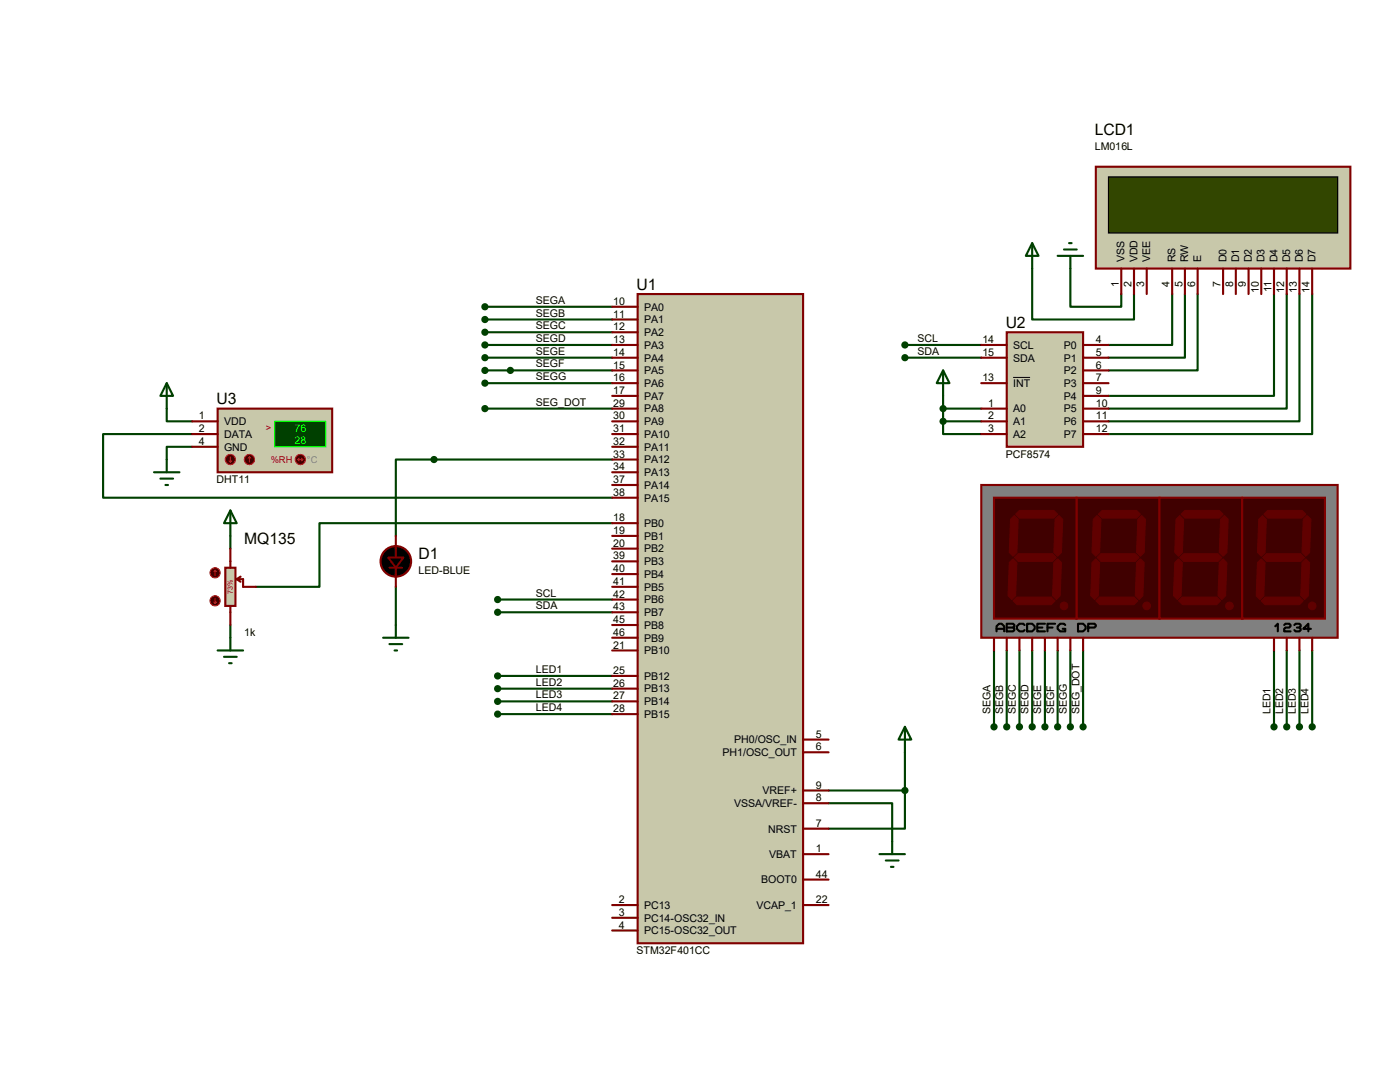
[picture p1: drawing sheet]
<svg xmlns="http://www.w3.org/2000/svg" width="279mm" height="216mm" viewBox="0 0 279 216" stroke-linecap="round" stroke-linejoin="round" font-family="sans-serif">
<g fill="none" stroke="#004000" stroke-width=".42">
<path d="M206 53.6v10.2h20.3v-5.1M213.6 53.6v7.6h10.2v-2.5M233.9 58.7v10.1h-12.7M236.5 58.7v12.7h-15.3M239 58.7v15.2h-17.8M254.3 58.7v20.3h-33.1M256.8 58.7v22.8h-35.6M259.3 58.7v25.4h-38.1M261.9 58.7v27.9h-40.7M96.8 68.8h25.4M96.8 71.4h25.4M96.8 61.2h25.4"/>
<path d="M96.8 63.8h25.4M96.8 66.3h25.4M96.8 76.5h25.4M96.8 73.9h25.4M180.6 68.8h15.2M180.6 71.4h15.2M188.2 79v5.1M33.3 81.5v2.6h5.1M38.4 86.6h-17.8v12.7h101.6M38.4 89.2h-5.1v2.5M96.8 81.5h25.4M122.2 91.7h-43.2v15.2"/>
<path d="M188.2 84.1v2.5h7.6M188.2 84.1h7.6M188.2 81.5h7.6M46 106.9v2.6M79 117.1v7.6M99.3 119.6h22.9M122.2 104.4h-58.4v12.7h-12.7M46 124.7v2.6M99.3 122.2h22.9M99.3 134.9h22.9M99.3 137.4h22.9M99.3 140h22.9"/>
<path d="M198.4 129.8v15.2M200.9 129.8v15.2M203.5 129.8v15.2M206 129.8v15.2M208.5 129.8v15.2M211.1 129.8v15.2M213.6 129.8v15.2M216.2 129.8v15.2M254.3 129.8v15.2M256.8 129.8v15.2M259.3 129.8v15.2M261.9 129.8v15.2"/>
<path d="M99.3 142.5h22.9M165.4 157.7h15.2M180.6 145l1.3 2.6h-2.6zM180.6 157.7v7.7h-15.2M180.6 145v12.7M165.4 160.3h12.7v10.1M175.5 170.4h5.1M176.8 171.7h2.5M177.8 173h.5"/>
</g>
<path d="M218.7 33.3h50.8v20.3h-50.8z" fill="#c8c8aa" stroke="#800000" stroke-width=".42"/>
<path d="M221.2 35.3h45.8v11.2h-45.8z" fill="#324600" stroke="#000" stroke-width=".25"/>
<g fill="none" stroke="#800000" stroke-width=".42">
<path d="M223.8 53.6v5.1M226.3 53.6v5.1M228.9 53.6v5.1M233.9 53.6v5.1M236.5 53.6v5.1M239 53.6v5.1M244.1 53.6v5.1M246.6 53.6v5.1M249.2 53.6v5.1M251.7 53.6v5.1M254.3 53.6v5.1M256.8 53.6v5.1"/>
<path d="M259.3 53.6v5.1M261.9 53.6v5.1"/>
</g>
<path d="M200.9 66.3h15.3v22.9h-15.3z" fill="#c8c8aa" stroke="#800000" stroke-width=".42"/>
<g fill="none" stroke="#800000" stroke-width=".42">
<path d="M195.8 68.8h5.1M195.8 71.4h5.1M195.8 76.5h5.1M216.2 68.8h5M216.2 71.4h5M216.2 76.5h5M216.2 73.9h5M216.2 79h5M195.8 81.5h5.1M195.8 84.1h5.1M195.8 86.6h5.1M216.2 81.5h5"/>
<path d="M216.2 84.1h5M216.2 86.6h5"/>
</g>
<path d="M202.2 75.3h3.4" fill="none" stroke="#000" stroke-width=".2"/>
<path d="M206 48.5l1.3 2.6h-2.6zM206 48.5v5.1M211.1 51.1h5.1M212.3 49.8h2.6M213.4 48.5h.5M213.6 51.1v2.5M188.2 73.9l1.3 2.6h-2.6zM188.2 73.9v5.1" fill="none" stroke="#004000" stroke-width=".42"/>
<g fill="#004000" stroke="#004000" stroke-width=".42">
<circle cx="188.2" cy="84.1" r=".51"/>
<circle cx="188.2" cy="81.5" r=".51"/>
<circle cx="180.6" cy="157.7" r=".51"/>
</g>
<path d="M127.3 58.7h33v129.5h-33z" fill="#c8c8aa" stroke="#800000" stroke-width=".42"/>
<g fill="none" stroke="#800000" stroke-width=".42">
<path d="M122.2 61.2h5.1M122.2 66.3h5.1M122.2 63.8h5.1M122.2 68.8h5.1M122.2 71.4h5.1M122.2 73.9h5.1M122.2 76.5h5.1M122.2 79h5.1M122.2 81.5h5.1M122.2 84.1h5.1M122.2 86.6h5.1M122.2 89.2h5.1"/>
<path d="M122.2 91.7h5.1M122.2 94.2h5.1M122.2 96.8h5.1M122.2 99.3h5.1M122.2 104.4h5.1M122.2 106.9h5.1M122.2 109.5h5.1M122.2 112h5.1M122.2 114.6h5.1M122.2 117.1h5.1M122.2 119.6h5.1M122.2 124.7h5.1"/>
<path d="M122.2 127.3h5.1M122.2 129.8h5.1M122.2 122.2h5.1M122.2 134.9h5.1M122.2 137.4h5.1M122.2 140h5.1M122.2 142.5h5.1M160.3 157.7h5.1M160.3 150.1h5.1M160.3 147.6h5.1M160.3 175.5h5.1M160.3 165.4h5.1"/>
<path d="M160.3 170.4h5.1M160.3 160.3h5.1M122.2 180.6h5.1M122.2 183.1h5.1M122.2 185.7h5.1M160.3 180.6h5.1"/>
</g>
<path d="M43.4 81.5h22.9v12.7h-22.9z" fill="#c8c8aa" stroke="#800000" stroke-width=".42"/>
<path d="M54.9 84.1h10.1v5.1h-10.1z" fill="#004000" stroke="#0f0" stroke-width=".21"/>
<path d="M38.4 86.6h5M38.4 84.1h5M38.4 89.2h5" fill="none" stroke="#800000" stroke-width=".42"/>
<circle cx="49.8" cy="91.7" r="1.02" fill="#400000" stroke="#f00" stroke-width=".21"/>
<path d="M49.8 91.2l-.3 .2M49.8 91.2l.2 .2M49.8 91.2v1" fill="none" stroke="#f00" stroke-width=".21"/>
<circle cx="46" cy="91.7" r="1.02" fill="#400000" stroke="#f00" stroke-width=".21"/>
<path d="M45.7 91.9l.3 .3M46 91.2v1M46.2 91.9l-.2 .3" fill="none" stroke="#f00" stroke-width=".21"/>
<circle cx="59.9" cy="91.7" r="1.02" fill="#400000" stroke="#f00" stroke-width=".21"/>
<path d="M59.4 91.7h1.1M59.4 91.7l.3 .2M59.7 91.4l-.3 .3M60.2 91.4l.3 .3M60.5 91.7l-.3 .2" fill="none" stroke="#f00" stroke-width=".21"/>
<path d="M33.3 76.5l1.2 2.5h-2.5zM33.3 76.5v5M30.7 94.2h5.1M32 95.5h2.5M33 96.8h.5M33.3 91.7v2.5M76.5 127.3h5M77.7 128.5h2.6M78.7 129.8h.5M79 124.7v2.6" fill="none" stroke="#004000" stroke-width=".42"/>
<circle cx="79" cy="112" r="3" fill="#000" stroke="#800000" stroke-width=".42"/>
<path d="M77.7 113.3h2.6" fill="none" stroke="#800000" stroke-width=".38"/>
<path d="M79 106.9v4.4M79 113.3v3.8" fill="none" stroke="#800000" stroke-width=".42"/>
<path d="M77.5 111.3h3l-1.5 2z" fill="#000" stroke="#800000" stroke-width=".38"/>
<g fill="#004000" stroke="#004000" stroke-width=".42">
<circle cx="99.3" cy="119.6" r=".51"/>
<circle cx="99.3" cy="122.2" r=".51"/>
<circle cx="180.6" cy="68.8" r=".51"/>
<circle cx="180.6" cy="71.4" r=".51"/>
</g>
<path d="M45 113.3h2v7.6h-2z" fill="#c8c8aa" stroke="#800000" stroke-width=".42"/>
<path d="M46 109.5v3.8M47.2 115.6l.8 .5M47.2 115.6h1.3v1.5h2.6M48 115.1l-.8 .5M46 120.9v3.8" fill="none" stroke="#800000" stroke-width=".42"/>
<circle cx="42.9" cy="114.3" r="1.02" fill="#400000" stroke="#f00" stroke-width=".21"/>
<path d="M42.9 113.8l-.2 .2M42.9 113.8l.3 .2M42.9 113.8v1" fill="none" stroke="#f00" stroke-width=".21"/>
<circle cx="42.9" cy="119.9" r="1.02" fill="#400000" stroke="#f00" stroke-width=".21"/>
<path d="M42.9 119.4v1M42.7 120.1l.2 .3M43.2 120.1l-.3 .3" fill="none" stroke="#f00" stroke-width=".21"/>
<path d="M46 101.9l1.2 2.5h-2.5zM46 101.9v5M43.4 129.8h5.1M44.7 131.1h2.5M45.7 132.3h.5M46 127.3v2.5" fill="none" stroke="#004000" stroke-width=".42"/>
<path d="M195.8 96.8h71.2v30.5h-71.2z" fill="#808080" stroke="#800000" stroke-width=".42"/>
<path d="M198.4 99.3h16.5v24.1h-16.5z" fill="#400000" stroke="#800000" stroke-width=".42"/>
<g fill="#600000" stroke="#600000" stroke-width=".2">
<path d="M202.7 102.6l.8-.7h6.8l.8 .7-.8 .8h-6.8z"/>
<path d="M211.3 102.9l.8 .7-.3 6.6-.7 .8-.8-.8 .3-6.6z"/>
<path d="M202.4 111.3l.8-.8h6.9l.7 .8-.7 .7h-6.9z"/>
<path d="M201.7 103.6l.7-.7 .8 .7-.3 6.6-.7 .8-.8-.8z"/>
<path d="M210.3 112.3l.8-.8 .7 .8-.2 6.6-.8 .7-.7-.7z"/>
<path d="M202.2 119.9l.7-.8h6.9l.8 .8-.8 .7h-6.9z"/>
<path d="M202.2 111.5l.7 .8-.2 6.6-.8 .7-.7-.7 .2-6.6z"/>
</g>
<path d="M214.9 99.3h16.5v24.1h-16.5z" fill="#400000" stroke="#800000" stroke-width=".42"/>
<g fill="#600000" stroke="#600000" stroke-width=".2">
<path d="M219.2 102.6l.8-.7h6.8l.8 .7-.8 .8h-6.8z"/>
<path d="M227.1 103.6l.7-.7 .8 .7-.3 6.6-.7 .8-.8-.8z"/>
<path d="M218.9 111.3l.8-.8h6.9l.7 .8-.7 .7h-6.9z"/>
<path d="M218.2 103.6l.7-.7 .8 .7-.2 6.6-.8 .8-.8-.8z"/>
<path d="M227.6 111.5l.7 .8-.2 6.6-.8 .7-.7-.7 .2-6.6z"/>
<path d="M218.7 119.9l.8-.8h6.8l.8 .8-.8 .7h-6.8z"/>
<path d="M217.9 112.3l.8-.8 .8 .8-.3 6.6-.8 .7-.7-.7z"/>
<circle cx="212.3" cy="120.9" r=".76"/>
<circle cx="228.9" cy="120.9" r=".76"/>
</g>
<path d="M231.4 99.3h16.5v24.1h-16.5z" fill="#400000" stroke="#800000" stroke-width=".42"/>
<g fill="#600000" stroke="#600000" stroke-width=".2">
<path d="M235.7 102.6l.8-.7h6.8l.8 .7-.8 .8h-6.8z"/>
<path d="M244.3 102.9l.8 .7-.2 6.6-.8 .8-.8-.8 .3-6.6z"/>
<path d="M235.5 111.3l.7-.8h6.9l.7 .8-.7 .7h-6.9z"/>
<path d="M234.7 103.6l.8-.7 .7 .7-.2 6.6-.8 .8-.8-.8z"/>
<path d="M243.3 112.3l.8-.8 .8 .8-.3 6.6-.8 .7-.7-.7z"/>
<path d="M236 119.1h6.8l.8 .8-.8 .7h-6.8l-.8-.7z"/>
<path d="M234.4 112.3l.8-.8 .8 .8-.3 6.6-.8 .7-.7-.7z"/>
<circle cx="245.4" cy="120.9" r=".76"/>
</g>
<path d="M247.9 99.3h16.5v24.1h-16.5z" fill="#400000" stroke="#800000" stroke-width=".42"/>
<g fill="#600000" stroke="#600000" stroke-width=".2">
<path d="M253 101.9h6.8l.8 .7-.8 .8h-6.8l-.8-.8z"/>
<path d="M260.1 103.6l.8-.7 .7 .7-.2 6.6-.8 .8-.8-.8z"/>
<path d="M252 111.3l.7-.8h6.9l.7 .8-.7 .7h-6.9z"/>
<path d="M251.2 103.6l.8-.7 .7 .7-.2 6.6-.8 .8-.7-.8z"/>
<path d="M259.8 112.3l.8-.8 .8 .8-.3 6.6-.8 .7-.7-.7z"/>
<path d="M251.7 119.9l.8-.8h6.8l.8 .8-.8 .7h-6.8z"/>
<path d="M251 112.3l.7-.8 .8 .8-.3 6.6-.7 .7-.8-.7z"/>
<circle cx="261.9" cy="120.9" r=".76"/>
</g>
<g fill="none" stroke="#000" stroke-width=".42">
<path d="M198.9 126v-1l.5-.5h.5l.5 .5v1M198.9 125.5h1.5M200.9 125.2h1.3M200.9 124.5h1.3l.2 .2v.3l-.2 .2 .2 .3v.2l-.2 .3h-1.3zM204.5 124.7l-.3-.2h-.7l-.6 .5v.5l.6 .5h.7l.3-.3M205 124.5h1l.5 .5v.5l-.5 .5h-1zM207 125.2h1M208.5 124.5h-1.5v1.5h1.5M209 125.2h1.1M210.6 124.5h-1.6v1.5M212.6 124.7l-.3-.2h-.7l-.5 .5v.5l.5 .5h1v-.5h-.5M215.1 124.5h1.1l.5 .5v.5l-.5 .5h-1.1z"/>
<path d="M217.2 125.2h1.2l.3-.2v-.3l-.3-.2h-1.2v1.5M254.5 125l.5-.5v1.5M256.3 124.7l.2-.2h.8l.3 .2v.3l-.3 .2h-.8l-.2 .3v.5h1.3M258.3 124.7l.3-.2h.7l.3 .2v.3l-.3 .2 .3 .3v.2l-.3 .3h-.7l-.3-.3M258.8 125.2h.5M261.6 125.5h-1.5l1-1v1.5"/>
</g>
<path d="M198.4 127.3v2.5M200.9 127.3v2.5M203.5 127.3v2.5M206 127.3v2.5M208.5 127.3v2.5M211.1 127.3v2.5M213.6 127.3v2.5M216.2 127.3v2.5M254.3 127.3v2.5M256.8 127.3v2.5M259.3 127.3v2.5M261.9 127.3v2.5" fill="none" stroke="#800000" stroke-width=".42"/>
<g fill="#004000" stroke="#004000" stroke-width=".42">
<circle cx="198.4" cy="145" r=".51"/>
<circle cx="200.9" cy="145" r=".51"/>
<circle cx="203.5" cy="145" r=".51"/>
<circle cx="206" cy="145" r=".51"/>
<circle cx="208.5" cy="145" r=".51"/>
<circle cx="211.1" cy="145" r=".51"/>
<circle cx="213.6" cy="145" r=".51"/>
<circle cx="216.2" cy="145" r=".51"/>
<circle cx="254.3" cy="145" r=".51"/>
<circle cx="256.8" cy="145" r=".51"/>
<circle cx="259.3" cy="145" r=".51"/>
<circle cx="261.9" cy="145" r=".51"/>
<circle cx="96.8" cy="61.2" r=".51"/>
<circle cx="96.8" cy="63.8" r=".51"/>
<circle cx="96.8" cy="66.3" r=".51"/>
<circle cx="96.8" cy="68.8" r=".51"/>
<circle cx="96.8" cy="71.4" r=".51"/>
<circle cx="96.8" cy="73.9" r=".51"/>
<circle cx="96.8" cy="76.5" r=".51"/>
<circle cx="99.3" cy="134.9" r=".51"/>
<circle cx="99.3" cy="137.4" r=".51"/>
<circle cx="99.3" cy="140" r=".51"/>
<circle cx="99.3" cy="142.5" r=".51"/>
<circle cx="96.8" cy="81.5" r=".51"/>
<circle cx="86.6" cy="91.7" r=".51"/>
<circle cx="101.9" cy="73.9" r=".51"/>
</g>
<g font-size="3.1">
<text x="218.5" y="27">LCD1</text>
<text x="127" y="57.8">U1</text>
<text x="200.7" y="65.4">U2</text>
<text x="43.2" y="80.6">U3</text>
<text x="48.7" y="108.6">MQ135</text>
<text x="83.5" y="111.6">D1</text>
</g>
<g font-size="2.1">
<text x="218.5" y="29.9">LM016L</text>
<text x="224.5" y="52.3" transform="rotate(-90 224.5 52.3)">VSS</text>
<text x="227" y="52.3" transform="rotate(-90 227 52.3)">VDD</text>
<text x="229.5" y="52.3" transform="rotate(-90 229.5 52.3)">VEE</text>
<text x="234.6" y="52.3" transform="rotate(-90 234.6 52.3)">RS</text>
<text x="237.2" y="52.3" transform="rotate(-90 237.2 52.3)">RW</text>
<text x="239.7" y="52.3" transform="rotate(-90 239.7 52.3)">E</text>
<text x="244.8" y="52.3" transform="rotate(-90 244.8 52.3)">D0</text>
<text x="247.3" y="52.3" transform="rotate(-90 247.3 52.3)">D1</text>
<text x="249.9" y="52.3" transform="rotate(-90 249.9 52.3)">D2</text>
<text x="252.4" y="52.3" transform="rotate(-90 252.4 52.3)">D3</text>
<text x="254.9" y="52.3" transform="rotate(-90 254.9 52.3)">D4</text>
<text x="257.5" y="52.3" transform="rotate(-90 257.5 52.3)">D5</text>
<text x="260" y="52.3" transform="rotate(-90 260 52.3)">D6</text>
<text x="262.6" y="52.3" transform="rotate(-90 262.6 52.3)">D7</text>
<text x="223.3" y="57.3" transform="rotate(-90 223.3 57.3)">1</text>
<text x="225.8" y="57.3" transform="rotate(-90 225.8 57.3)">2</text>
<text x="228.3" y="57.3" transform="rotate(-90 228.3 57.3)">3</text>
<text x="233.4" y="57.3" transform="rotate(-90 233.4 57.3)">4</text>
<text x="236" y="57.3" transform="rotate(-90 236 57.3)">5</text>
<text x="238.5" y="57.3" transform="rotate(-90 238.5 57.3)">6</text>
<text x="243.6" y="57.3" transform="rotate(-90 243.6 57.3)">7</text>
<text x="246.1" y="57.3" transform="rotate(-90 246.1 57.3)">8</text>
<text x="248.7" y="57.3" transform="rotate(-90 248.7 57.3)">9</text>
<text x="251.2" y="58.5" transform="rotate(-90 251.2 58.5)">10</text>
<text x="253.7" y="58.3" transform="rotate(-90 253.7 58.3)">11</text>
<text x="256.3" y="58.5" transform="rotate(-90 256.3 58.5)">12</text>
<text x="258.8" y="58.5" transform="rotate(-90 258.8 58.5)">13</text>
<text x="261.4" y="58.5" transform="rotate(-90 261.4 58.5)">14</text>
<text x="106.9" y="60.6">SEGA</text>
<text x="106.9" y="63.2">SEGB</text>
<text x="106.9" y="65.7">SEGC</text>
<text x="122.4" y="60.8">10</text>
<text x="122.4" y="65.9">12</text>
<text x="122.4" y="63.4">11</text>
<text x="128.5" y="62">PA0</text>
<text x="128.5" y="64.5">PA1</text>
<text x="106.9" y="68.2">SEGD</text>
<text x="106.9" y="70.8">SEGE</text>
<text x="122.4" y="68.5">13</text>
<text x="122.4" y="71">14</text>
<text x="128.5" y="67.1">PA2</text>
<text x="128.5" y="69.6">PA3</text>
<text x="183.1" y="68.2">SCL</text>
<text x="183.1" y="70.8">SDA</text>
<text x="196" y="68.5">14</text>
<text x="196" y="71">15</text>
<text x="202.2" y="69.6">SCL</text>
<text x="212.3" y="69.6">P0</text>
<text x="218.7" y="68.5">4</text>
<text x="218.7" y="71">5</text>
<text x="106.9" y="75.9">SEGG</text>
<text x="106.9" y="73.3">SEGF</text>
<text x="122.4" y="73.5">15</text>
<text x="122.4" y="76.1">16</text>
<text x="128.5" y="72.1">PA4</text>
<text x="128.5" y="74.7">PA5</text>
<text x="128.5" y="77.2">PA6</text>
<text x="196" y="76.1">13</text>
<text x="202.2" y="72.1">SDA</text>
<text x="202.2" y="77.2">INT</text>
<text x="212.3" y="72.1">P1</text>
<text x="212.3" y="74.7">P2</text>
<text x="212.3" y="77.2">P3</text>
<text x="218.7" y="73.5">6</text>
<text x="218.7" y="76.1">7</text>
<text x="39.7" y="83.7">1</text>
<text x="106.9" y="80.9">SEG_DOT</text>
<text x="122.4" y="78.6">17</text>
<text x="122.4" y="81.2">29</text>
<text x="122.4" y="83.7">30</text>
<text x="128.5" y="79.8">PA7</text>
<text x="128.5" y="82.3">PA8</text>
<text x="197.2" y="81.2">1</text>
<text x="197.2" y="83.7">2</text>
<text x="202.2" y="82.3">A0</text>
<text x="212.3" y="79.8">P4</text>
<text x="212.3" y="82.3">P5</text>
<text x="218.7" y="78.6">9</text>
<text x="218.7" y="81.2">10</text>
<text x="218.7" y="83.7">11</text>
<text x="39.7" y="86.2">2</text>
<text x="39.7" y="88.8">4</text>
<text x="44.7" y="87.4">DATA</text>
<text x="44.7" y="84.8">VDD</text>
<text x="44.7" y="89.9">GND</text>
<text x="122.4" y="86.2">31</text>
<text x="122.4" y="88.8">32</text>
<text x="128.5" y="84.8">PA9</text>
<text x="128.5" y="87.4">PA10</text>
<text x="128.5" y="89.9">PA11</text>
<text x="197.2" y="86.2">3</text>
<text x="202.2" y="84.8">A1</text>
<text x="202.2" y="87.4">A2</text>
<text x="212.3" y="84.8">P6</text>
<text x="212.3" y="87.4">P7</text>
<text x="218.7" y="86.2">12</text>
<text x="122.4" y="91.3">33</text>
<text x="122.4" y="93.9">34</text>
<text x="128.5" y="92.5">PA12</text>
<text x="128.5" y="95">PA13</text>
<text x="200.7" y="91.3">PCF8574</text>
<text x="43.2" y="96.4">DHT11</text>
<text x="122.4" y="96.4">37</text>
<text x="122.4" y="98.9">38</text>
<text x="128.5" y="97.5">PA14</text>
<text x="128.5" y="100.1">PA15</text>
<text x="122.4" y="104">18</text>
<text x="122.4" y="106.6">19</text>
<text x="128.5" y="105.2">PB0</text>
<text x="128.5" y="107.7">PB1</text>
<text x="122.4" y="109.1">20</text>
<text x="122.4" y="111.6">39</text>
<text x="128.5" y="110.2">PB2</text>
<text x="128.5" y="112.8">PB3</text>
<text x="83.5" y="114.5">LED-BLUE</text>
<text x="106.9" y="119">SCL</text>
<text x="122.4" y="114.2">40</text>
<text x="122.4" y="116.7">41</text>
<text x="122.4" y="119.3">42</text>
<text x="128.5" y="115.3">PB4</text>
<text x="128.5" y="117.9">PB5</text>
<text x="106.9" y="121.6">SDA</text>
<text x="122.4" y="124.3">45</text>
<text x="122.4" y="121.8">43</text>
<text x="128.5" y="125.5">PB8</text>
<text x="128.5" y="120.4">PB6</text>
<text x="128.5" y="122.9">PB7</text>
<text x="48.7" y="126.9">1k</text>
<text x="122.4" y="126.9">46</text>
<text x="122.4" y="129.4">21</text>
<text x="128.5" y="128">PB9</text>
<text x="128.5" y="130.6">PB10</text>
<text x="106.9" y="134.3">LED1</text>
<text x="106.9" y="136.8">LED2</text>
<text x="122.4" y="134.5">25</text>
<text x="122.4" y="137">26</text>
<text x="128.5" y="135.6">PB12</text>
<text x="106.9" y="139.4">LED3</text>
<text x="106.9" y="141.9">LED4</text>
<text x="122.4" y="139.6">27</text>
<text x="122.4" y="142.1">28</text>
<text x="128.5" y="138.2">PB13</text>
<text x="128.5" y="140.7">PB14</text>
<text x="128.5" y="143.3">PB15</text>
<text x="197.7" y="142.5" transform="rotate(-90 197.7 142.5)">SEGA</text>
<text x="200.2" y="142.5" transform="rotate(-90 200.2 142.5)">SEGB</text>
<text x="202.7" y="142.5" transform="rotate(-90 202.7 142.5)">SEGC</text>
<text x="205.3" y="142.5" transform="rotate(-90 205.3 142.5)">SEGD</text>
<text x="207.8" y="142.5" transform="rotate(-90 207.8 142.5)">SEGE</text>
<text x="210.4" y="142.5" transform="rotate(-90 210.4 142.5)">SEGF</text>
<text x="212.9" y="142.5" transform="rotate(-90 212.9 142.5)">SEGG</text>
<text x="215.4" y="142.5" transform="rotate(-90 215.4 142.5)">SEG_DOT</text>
<text x="253.5" y="142.5" transform="rotate(-90 253.5 142.5)">LED1</text>
<text x="256.1" y="142.5" transform="rotate(-90 256.1 142.5)">LED2</text>
<text x="258.6" y="142.5" transform="rotate(-90 258.6 142.5)">LED3</text>
<text x="261.2" y="142.5" transform="rotate(-90 261.2 142.5)">LED4</text>
<text x="146.5" y="148.3">PH0/OSC_IN</text>
<text x="162.8" y="149.7">6</text>
<text x="162.8" y="147.2">5</text>
<text x="144.2" y="150.9">PH1/OSC_OUT</text>
<text x="146.5" y="161">VSSA/VREF-</text>
<text x="152.2" y="158.5">VREF+</text>
<text x="162.8" y="157.4">9</text>
<text x="162.8" y="159.9">8</text>
<text x="153.3" y="166.1">NRST</text>
<text x="162.8" y="165">7</text>
<text x="153.5" y="171.2">VBAT</text>
<text x="162.8" y="170.1">1</text>
<text x="151.9" y="176.3">BOOT0</text>
<text x="162.8" y="175.1">44</text>
<text x="123.5" y="180.2">2</text>
<text x="123.5" y="182.8">3</text>
<text x="123.5" y="185.3">4</text>
<text x="128.5" y="181.4">PC13</text>
<text x="128.5" y="183.9">PC14-OSC32_IN</text>
<text x="151" y="181.4">VCAP_1</text>
<text x="162.8" y="180.2">22</text>
<text x="127" y="190.4">STM32F401CC</text>
<text x="128.5" y="186.4">PC15-OSC32_OUT</text>
</g>
<g font-size="2.1" fill="#0f0">
<text x="58.8" y="86.1">76</text>
<text x="58.8" y="88.6">28</text>
</g>
<g font-size="1.9" fill="#c00000">
<text x="53" y="86">&gt;</text>
<text x="54" y="92.3">%RH</text>
</g>
<text font-size="1.9" fill="#808080" x="61.3" y="92.3">°C</text>
<text font-size="1.4" fill="#c00000" x="46.4" y="118.5" transform="rotate(-90 46.4 118.5)">73%</text>
</svg>
